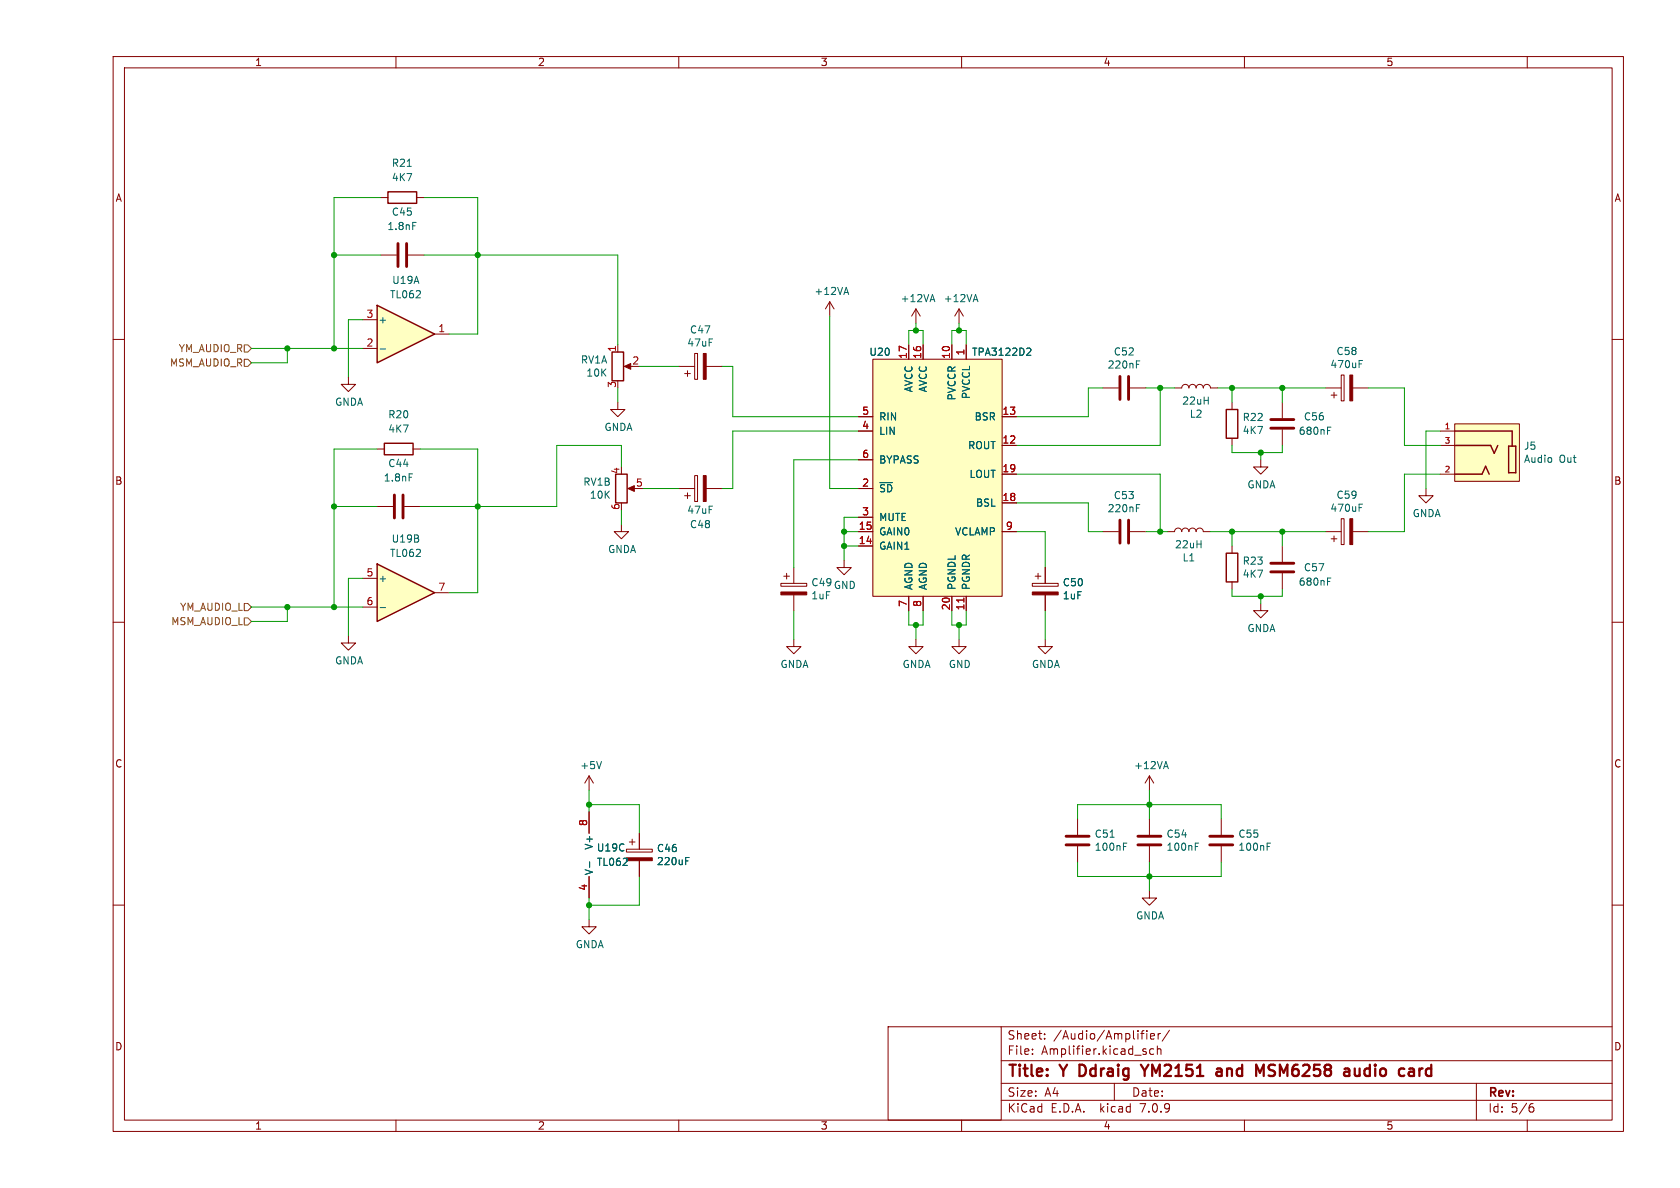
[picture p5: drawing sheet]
<svg xmlns="http://www.w3.org/2000/svg" width="297mm" height="210mm" viewBox="0 0 297 210" stroke-linecap="round" stroke-linejoin="round" font-family="sans-serif">
<g fill="none" stroke="#840000" stroke-width=".18">
<path d="M20 10h267v190h-267zM22 12h263v186h-263zM70 10v2M120 10v2M170 10v2M220 10v2M270 10v2M67.3 34.9h1.3M73.7 34.9h1.2M20 60h2M67.3 45.1h2.8M72.1 45.1h2.8"/>
<path d="M146.7 53.3l-.8 1.3M146.7 53.3v2.6M146.7 53.3l.7 1.3M161.9 54.6l-.7 1.3M161.9 54.6v2.6M161.9 54.6l.8 1.3M169.5 54.6l-.7 1.3M169.5 54.6v2.6M169.5 54.6l.8 1.3M285 60h2M61.6 66.7v1.2h1.3l-1.3 1.3-1.3-1.3h1.3M66.7 79.4h1.2"/>
<path d="M73 79.4h1.3M109.2 71.1v1.3h1.3l-1.3 1.3-1.3-1.3h1.3M109.2 61v1.2M110.7 64.8h1.1M120 64.8h2.8M121 66h1M121.5 65.5v1M122.8 62.5h.5v4.6h-.5zM124.8 64.8h2.8M151.8 73.7h2.5M151.8 76.2h2.5M154.3 63.5h22.9v41.9h-22.9z"/>
<path d="M160.7 61v2.5M163.2 61v2.5M168.3 61v2.5M170.8 61v2.5M177.2 78.7h2.5M177.2 73.7h2.5M226.7 71.1v2.8M226.7 75.9v2.8M234.3 68.6h2.8M235.3 69.9h1M235.8 69.3v1.1M237.1 66.3h.5v4.6h-.5z"/>
<path d="M239.1 68.6h2.8M254.6 78.7h2.6M254.6 76.2h2.6M257.2 74.9h11.4v10.2h-11.4zM109.9 92.7v1.3h1.2l-1.2 1.3-1.3-1.3h1.3M111.4 86.4h1M120 86.4h2.8M121 87.6h1M121.5 87.1v1M122.8 84.1h.5v4.5h-.5zM124.8 86.4h2.8M151.8 86.4h2.5"/>
<path d="M151.8 96.5h2.5M151.8 94h2.5M151.8 91.4h2.5M151.8 81.3h2.5M177.2 94h2.5M177.2 88.9h2.5M177.2 83.8h2.5M217.8 96.5v1.3M226.7 96.5v2.8M234.3 94h2.8M235.3 95.3h1M235.8 94.7v1.1"/>
<path d="M237.1 91.7h.5v4.6h-.5zM239.1 94h2.8M252.1 86.4v1.2h1.3l-1.3 1.3-1.3-1.3h1.3M254.6 83.8h2.6M20 110h2M160.7 105.4v2.6M163.2 105.4v2.6M168.3 105.4v2.6M170.8 105.4v2.6M217.8 102.9v1.2M222.9 106.7v1.3h1.3l-1.3 1.2-1.3-1.2h1.3M226.7 101.3v2.8"/>
<path d="M285 110h2M20 160h2M203.2 144.8v2.8M203.2 149.6v2.8M285 160h2M70 198v2M120 198v2M157 181.5h20v16.5h-20zM170 198v2M177 194.5h108M177 191.5h108M177 187.5h108"/>
<path d="M177 181.5h108M182.5 186.3v.1M182.5 185.5v.1M184.7 183.6v.1M184.7 182.8v.1M197 191.5v3M201.7 182.7h.5M202.1 182.2h.1M202.7 182.2v.1M202.7 182.7v1M203.4 183.2l.7-.1-.1-.3-.4-.1-.2 .2 .1 .7h.5M204 185.5l-.5-.1-.3 .3v.4l.2 .2h.6"/>
<path d="M204.6 185.5l.2-.1 .4 .1v.9M204.6 184.9v1.5M204.7 182.7v1M205.2 182.7l-.3 .1-.2 .2M206.7 182.1l-1.2 2M220 198v2M261 191.5v6.5M270 198v2M270.6 195.7h.3l.3 .3-.1 .5-.5 .1M271 195.1l-.4 .1"/>
</g>
<g fill="none" stroke="#840000" stroke-width=".4">
<path d="M191.3 188.2h-.5v2h.5M201.7 188.2l.7 1.1M202.4 189.3v.9M203 188.2l-.6 1.1M215.1 189l.2-.1 .6 .1 .1 1.2M216 189.4h-.7a.39 .39 0 0 0-.3 .4 .39 .39 0 0 0 .3 .4l.7-.1M222.7 189.6l.7-1.4v2M224.3 190.1l.7 .1M224.6 188.2a.49 .49 0 0 0-.3 .5 .49 .49 0 0 0 .3 .5M239.5 188.9l.1 1.2a.54 .54 0 0 0 .8-.1M240.4 188.9v1.3M250.9 188.9v1.3"/>
<path d="M251.5 188.9a.51 .51 0 0 0-.6 .4"/>
</g>
<path d="M70.4 43.1v4M71.9 43.1v4M224.7 74.2h4M224.7 75.7h4M224.7 99.6h4M224.7 101.1h4M201.2 149.4h4M201.2 147.8h4" fill="none" stroke="#840000" stroke-width=".51"/>
<g fill="none" stroke="#006464" stroke-width=".18">
<path d="M72 29.4h.7M73 39.3h.6M149.3 51.7h.6M149.6 50.8l.4 1.3M164.5 53h.6M164.8 52.1l.5 1.2M172.2 53h.6M172.5 52.1l.4 1.2M181.7 61.5l.4 .1 .1 .3-.7 .9h.7M234.7 76.1h.4M234.7 75.5h.6M240.3 64.3h.4"/>
<path d="M240.3 63.7h.6M240.3 89.7h.4M240.3 89.1h.6M234.7 102.8h.4M234.7 102.2h.6M211.3 149.6h.4M211.3 149h.6"/>
</g>
<g fill="#840000" stroke="#840000" stroke-width=".18">
<path d="M111 86.4l1.1-.5v1z"/>
<path d="M124.3 84.1h.5v4.5h-.5z"/>
<path d="M238.6 66.3h.5v4.6h-.5z"/>
<path d="M238.6 91.7h.5v4.6h-.5z"/>
<path d="M110.4 64.8l1.1-.5v1z"/>
<path d="M124.3 62.5h.5v4.6h-.5z"/>
</g>
<path d="M68.6 33.9h5.1v2h-5.1zM67.9 78.4h5.1v2h-5.1zM108.2 62.2h2v5.1h-2zM257.2 76.2h10.1v2.7M257.2 78.7h6.3l.7 1.4 .6-1.4M266.7 78.9h1.3v4.7h-1.3zM108.8 83.8h2.1v5.1h-2.1zM216.8 97.8h2v5.1h-2zM257.2 83.8h4.8l.6-1.4 .7 1.4" fill="none" stroke="#840000" stroke-width=".25"/>
<g fill="#ffffc2" stroke="#ffffc2" stroke-width=".18">
<path d="M154.3 63.5h22.9v41.9h-22.9z"/>
<path d="M257.2 74.9h11.4v10.2h-11.4z"/>
</g>
<path d="M170.4 105.7v.7" fill="none" stroke="#a90000" stroke-width=".18"/>
<path d="M66.7 54l10.1 5.1-10.1 5z" fill="#ffffc2"/>
<path d="M66.7 54l10.1 5.1-10.1 5zM216.8 72.4h2v5.1h-2z" fill="none" stroke="#840000" stroke-width=".25"/>
<g fill="none" stroke="#840000" stroke-width=".18">
<path d="M64.1 56.5h2.6M76.8 59.1h2.6M64.1 61.6h2.6M194.9 68.6h2.8M199.8 68.6h2.8M207.6 68.6h1.3a.64 .64 0 0 1 .6-.7 .64 .64 0 0 1 .7 .7 .64 .64 0 0 1 .6-.7 .64 .64 0 0 1 .7 .7 .64 .64 0 0 1 .6-.7 .64 .64 0 0 1 .6 .7 .64 .64 0 0 1 .7-.7 .64 .64 0 0 1 .6 .7h1.3M217.8 71.1v1.3M217.8 77.5v1.2M149.2 99.1v1.2h1.3l-1.3 1.3-1.2-1.3h1.2M194.9 94h2.8M199.8 94h2.8M206.4 94h1.2a.64 .64 0 0 1 .7-.7 .64 .64 0 0 1 .6 .7 .64 .64 0 0 1 .6-.7 .64 .64 0 0 1 .7 .7 .64 .64 0 0 1 .6-.7 .64 .64 0 0 1 .7 .7 .64 .64 0 0 1 .6-.7 .64 .64 0 0 1 .6 .7h1.3"/>
<path d="M222.9 81.3v1.3h1.3l-1.3 1.2-1.3-1.2h1.3M138 103.1h4.6v.5h-4.6zM138.6 101.9h1M139.1 101.3v1.1M140.3 113v1.3h1.3l-1.3 1.3-1.2-1.3h1.2M140.3 100.3v2.8M140.3 105.2v2.8M161.9 113v1.3h1.3l-1.3 1.3-1.2-1.3h1.2M169.5 113v1.3h1.3l-1.3 1.3-1.2-1.3h1.2M104.1 143.5v3.8M104.1 154.9v3.9M110.7 150.1h4.6v.5h-4.6z"/>
<path d="M111.3 148.8h1M111.8 148.3v1.1M113 147.3v2.8M113 152.1v2.8M203.2 157.5v1.3h1.3l-1.3 1.2-1.3-1.2h1.3"/>
</g>
<path d="M67.2 61.7h1M200.9 64.4h.4M200.9 63.8h.6M200.9 89.8h.4M200.9 89.2h.6M104.2 152.4v.9M121.2 152.2h.4M121.2 151.6h.6" fill="none" stroke="#006464" stroke-width=".18"/>
<path d="M198 66.5v4.1M199.5 66.5v4.1M198 91.9v4.1M199.5 91.9v4.1" fill="none" stroke="#840000" stroke-width=".51"/>
<g fill="#840000" stroke="#840000" stroke-width=".18">
<path d="M138 104.6h4.6v.6h-4.6z"/>
<path d="M110.7 151.6h4.6v.5h-4.6z"/>
</g>
<path d="M66.7 99.7l10.1 5.1-10.1 5.1z" fill="#ffffc2"/>
<path d="M66.7 99.7l10.1 5.1-10.1 5.1z" fill="none" stroke="#840000" stroke-width=".25"/>
<g fill="none" stroke="#840000" stroke-width=".18">
<path d="M151.8 73.7h2.5M151.8 76.2h2.5M160.7 61v2.5M163.2 61v2.5M168.3 61v2.5M170.8 61v2.5M177.2 78.7h2.5M177.2 73.7h2.5M66.7 89.5h2.8M71.5 89.5h2.8M151.8 96.5h2.5M151.8 94h2.5"/>
<path d="M151.8 86.4h2.5M151.8 91.4h2.5M151.8 81.3h2.5M177.2 94h2.5M177.2 88.9h2.5M177.2 83.8h2.5M61.6 112.4v1.3h1.3l-1.3 1.2-1.3-1.2h1.3M64.1 102.2h2.6M64.1 107.3h2.6M76.8 104.8h2.6M160.7 105.4v2.6M163.2 105.4v2.6"/>
<path d="M168.3 105.4v2.6M170.8 105.4v2.6M182.5 103.1h4.6v.5h-4.6zM183 101.9h1M183.5 101.3v1.1M184.8 113v1.3h1.3l-1.3 1.3-1.3-1.3h1.3M184.8 100.3v2.8M184.8 105.2v2.8M104.1 137.2l-.7 1.2M104.1 137.2v2.5M104.1 137.2l.8 1.2M203.2 137.2l-.8 1.2"/>
<path d="M203.2 137.2v2.5M203.2 137.2l.8 1.2M104.1 143.5v3.8M104.1 154.9v3.9M113 147.3v2.8M113 152.1v2.8M190.5 144.8v2.8M190.5 149.6v2.8M215.9 144.8v2.8M215.9 149.6v2.8M104.1 162.6v1.2h1.3l-1.3 1.3-1.2-1.3h1.2"/>
</g>
<g fill="none" stroke="#006464" stroke-width=".18">
<path d="M181.7 61.5l.4 .1 .1 .3-.7 .9h.7M72.3 83.8h.6M67.2 107.4h1M106.3 134.6l-.4 1.3M205.8 135.5h.6M206.1 134.6l.4 1.3M104.2 152.4v.9M121.2 152.2h.4M121.2 151.6h.6M196.3 148h.7M198.6 149.6h.4M198.6 149h.6"/>
<path d="M224 149.6h.4M224 149h.6"/>
</g>
<path d="M69.7 87.5v4.1M71.2 87.5v4.1M188.5 149.4h4M188.5 147.8h4M213.9 149.4h4M213.9 147.8h4" fill="none" stroke="#840000" stroke-width=".51"/>
<path d="M182.5 104.6h4.6v.6h-4.6z" fill="#840000" stroke="#840000" stroke-width=".18"/>
<path d="M43.2 61h.6l.6 .6-.6 .6h-.6zM43.2 63.5h.6l.6 .6-.6 .7h-.6zM43.2 106.7h.6l.6 .6-.6 .7h-.6zM43.2 109.2h.6l.6 .7-.6 .6h-.6z" fill="none" stroke="#725600" stroke-width=".18"/>
<g fill="none" stroke="#009600" stroke-width=".18">
<path d="M67.3 34.9h-8.2v26.7M74.9 34.9h9.6v24.2h-5.1M59.1 45.1h8.2M64.1 56.5h-2.5v10.2M74.9 45.1h34.3v15.9M146.7 55.9v30.5h5.1M161.9 57.2v1.2M169.5 57.2v1.2M44.4 61.6h19.7M50.8 61.6v2.5h-6.4M66.7 79.4h-7.6v27.9M74.3 79.4h10.2v25.4h-5.1"/>
<path d="M109.2 68.6v2.5M113 64.8h7M127.6 64.8h1.9v8.9h22.3M151.8 76.2h-22.3v10.2h-1.9M160.7 61v-2.6h2.5v2.6M168.3 61v-2.6h2.5v2.6M194.9 68.6h-2.5v5.1h-12.7M202.6 68.6h5M205.1 68.6v10.1h-25.4M215.3 68.6h19M217.8 78.7v1.3h8.9v-1.3M217.8 68.6v2.5"/>
<path d="M226.7 68.6v2.5M241.9 68.6h6.4v10.1h6.3M254.6 76.2h-2.5v10.2M59.1 89.5h7.6M109.9 82.6v-3.9h-11.5v10.8h-24.1M109.9 90.2v2.5M113.7 86.4h6.3M149.2 94h2.6M149.2 96.5h2.6M151.8 81.3h-11.5v19M151.8 91.4h-2.6v7.7M179.7 94h5.1v6.3"/>
<path d="M179.7 88.9h12.7v5.1h2.5M179.7 83.8h25.4v10.2M202.6 94h3.8M214 94h20.3M217.8 94v2.5M222.9 80v1.3M226.7 94v2.5M254.6 83.8h-6.3v10.2h-6.4M44.4 107.3h19.7M50.8 107.3v2.6h-6.4M64.1 102.2h-2.5v10.2M140.3 108v5"/>
<path d="M160.7 108v2.5h2.5v-2.5M161.9 110.5v2.5M168.3 108v2.5h2.5v-2.5M169.5 110.5v2.5M184.8 108v5M217.8 104.1v1.3h8.9v-1.3M222.9 105.4v1.3M104.1 139.7v3.8M203.2 139.7v5.1M104.1 142.2h8.9v5.1M104.1 158.8v3.8M113 154.9v5.1h-8.9"/>
<path d="M190.5 144.8v-2.6h25.4v2.6M190.5 152.4v2.5h25.4v-2.5M203.2 152.4v5.1"/>
</g>
<path d="M170.4 105.7v.7" fill="none" stroke="#a90000" stroke-width=".18"/>
<g fill="#009600" stroke="#009600" stroke-width=".18">
<circle cx="161.9" cy="58.4" r=".46"/>
<circle cx="169.5" cy="58.4" r=".46"/>
<circle cx="226.7" cy="94" r=".46"/>
<circle cx="222.9" cy="80" r=".46"/>
<circle cx="226.7" cy="68.6" r=".46"/>
<circle cx="84.5" cy="45.1" r=".46"/>
<circle cx="59.1" cy="61.6" r=".46"/>
<circle cx="50.8" cy="61.6" r=".46"/>
<circle cx="59.1" cy="45.1" r=".46"/>
<circle cx="217.8" cy="94" r=".46"/>
<circle cx="205.1" cy="68.6" r=".46"/>
<circle cx="205.1" cy="94" r=".46"/>
<circle cx="217.8" cy="68.6" r=".46"/>
<circle cx="149.2" cy="94" r=".46"/>
<circle cx="149.2" cy="96.5" r=".46"/>
<circle cx="169.5" cy="110.5" r=".46"/>
<circle cx="161.9" cy="110.5" r=".46"/>
<circle cx="104.1" cy="142.2" r=".46"/>
<circle cx="59.1" cy="89.5" r=".46"/>
<circle cx="50.8" cy="107.3" r=".46"/>
<circle cx="84.5" cy="89.5" r=".46"/>
<circle cx="59.1" cy="107.3" r=".46"/>
<circle cx="104.1" cy="160" r=".46"/>
<circle cx="203.2" cy="142.2" r=".46"/>
<circle cx="222.9" cy="105.4" r=".46"/>
<circle cx="203.2" cy="154.9" r=".46"/>
</g>
<g font-size="2.8" fill="#840000">
<text x="178" y="190.9">Title:</text>
<text x="187.7" y="190.9">Y</text>
<text x="191.7" y="190.9">Ddraig</text>
<text x="203.6" y="190.9">YM2151</text>
<text x="217.6" y="190.9">and</text>
<text x="225.3" y="190.9">MSM6258</text>
<text x="241.8" y="190.9">audio</text>
<text x="252.3" y="190.9">card</text>
</g>
<g font-size="2.1" fill="#840000">
<text x="178" y="184">Sheet:</text>
<text x="186.2" y="184">/Audio/Amplifier/</text>
<text x="178" y="186.7">File:</text>
<text x="184.1" y="186.7">Amplifier.kicad_sch</text>
<text x="178" y="196.9">KiCad</text>
<text x="178" y="194.1">Size:</text>
<text x="184.7" y="194.1">A4</text>
<text x="185.7" y="196.9">E.D.A.</text>
<text x="194.6" y="196.9">kicad</text>
<text x="200" y="194.1">Date:</text>
<text x="201.8" y="196.9">7.0.9</text>
<text x="263" y="194.3">Rev:</text>
<text x="263" y="196.9">Id:</text>
<text x="267.1" y="196.9">5/6</text>
</g>
<g font-size="1.8" fill="#840000">
<text x="45" y="11.9">1</text>
<text x="95" y="11.9">2</text>
<text x="145" y="11.9">3</text>
<text x="195" y="11.9">4</text>
<text x="245" y="11.9">5</text>
<text x="20.3" y="35.9">A</text>
<text x="285.3" y="35.9">A</text>
<text x="20.3" y="85.9">B</text>
<text x="285.3" y="85.9">B</text>
<text x="20.3" y="135.9">C</text>
<text x="285.3" y="135.9">C</text>
<text x="20.3" y="185.9">D</text>
<text x="285.3" y="185.9">D</text>
<text x="45" y="199.9">1</text>
<text x="95" y="199.9">2</text>
<text x="145" y="199.9">3</text>
<text x="195" y="199.9">4</text>
<text x="245" y="199.9">5</text>
</g>
<g font-size="1.8" fill="#006464">
<text x="69.2" y="29.7">R21</text>
<text x="69.2" y="32.2">4K7</text>
<text x="68.4" y="40.9">1.8nF</text>
<text x="69.2" y="38.3">C45</text>
<text x="68.8" y="52.9">TL062</text>
<text x="69.2" y="50.4">U19A</text>
<text x="143.9" y="52.3">+12VA</text>
<text x="159.1" y="53.6">+12VA</text>
<text x="166.7" y="53.6">+12VA</text>
<text x="66.8" y="57.4">+</text>
<text x="121.9" y="59.2">C47</text>
<text x="102.6" y="64.5">RV1A</text>
<text x="121.4" y="61.5">47uF</text>
<text x="153.6" y="63.1">U20</text>
<text x="171.7" y="63.1">TPA3122D2</text>
<text x="195.7" y="65.4">220nF</text>
<text x="196.8" y="63">C52</text>
<text x="235.1" y="65.3">470uF</text>
<text x="236.2" y="63">C58</text>
<text x="59.1" y="71.9">GNDA</text>
<text x="103.6" y="66.8">10K</text>
<text x="161.5" y="69.4" transform="rotate(-90 161.5 69.4)">AVCC</text>
<text x="164.1" y="69.4" transform="rotate(-90 164.1 69.4)">AVCC</text>
<text x="169.1" y="70.9" transform="rotate(-90 169.1 70.9)">PVCCR</text>
<text x="171.7" y="70.6" transform="rotate(-90 171.7 70.6)">PVCCL</text>
<text x="208.9" y="71.7">22uH</text>
<text x="68.5" y="74.1">R20</text>
<text x="68.5" y="76.7">4K7</text>
<text x="106.8" y="76.4">GNDA</text>
<text x="155.3" y="77.1">LIN</text>
<text x="155.3" y="74.5">RIN</text>
<text x="172.2" y="74.5">BSR</text>
<text x="210.2" y="74">L2</text>
<text x="219.6" y="74.6">R22</text>
<text x="219.6" y="76.9">4K7</text>
<text x="229.5" y="77.1">680nF</text>
<text x="230.4" y="74.5">C56</text>
<text x="68.5" y="82.8">C44</text>
<text x="155.3" y="82.1">BYPASS</text>
<text x="171" y="79.6">ROUT</text>
<text x="269.3" y="79.7">J5</text>
<text x="269.3" y="82">Audio</text>
<text x="275.6" y="82">Out</text>
<text x="67.8" y="85.3">1.8nF</text>
<text x="103" y="86.1">RV1B</text>
<text x="104.2" y="88.4">10K</text>
<text x="155.3" y="87.2">~{SD}</text>
<text x="171.3" y="84.7">LOUT</text>
<text x="172.4" y="89.8">BSL</text>
<text x="196.8" y="88.4">C53</text>
<text x="220.4" y="86.5">GNDA</text>
<text x="236.2" y="88.4">C59</text>
<text x="121.4" y="91">47uF</text>
<text x="121.9" y="93.6">C48</text>
<text x="155.3" y="94.8">GAIN0</text>
<text x="155.3" y="92.3">MUTE</text>
<text x="168.7" y="94.8">VCLAMP</text>
<text x="195.7" y="90.8">220nF</text>
<text x="235.1" y="90.7">470uF</text>
<text x="249.6" y="91.6">GNDA</text>
<text x="68.8" y="98.7">TL062</text>
<text x="69.1" y="96.1">U19B</text>
<text x="107.4" y="98">GNDA</text>
<text x="155.3" y="97.4">GAIN1</text>
<text x="207.6" y="97.1">22uH</text>
<text x="209" y="99.4">L1</text>
<text x="219.6" y="100">R23</text>
<text x="230.4" y="101.2">C57</text>
<text x="66.8" y="103.1">+</text>
<text x="143.3" y="106.1">1uF</text>
<text x="143.3" y="103.8">C49</text>
<text x="147.3" y="104.3">GND</text>
<text x="161.5" y="104.4" transform="rotate(-90 161.5 104.4)">AGND</text>
<text x="164.1" y="104.4" transform="rotate(-90 164.1 104.4)">AGND</text>
<text x="169.1" y="104.4" transform="rotate(-90 169.1 104.4)">PGNDL</text>
<text x="171.7" y="104.4" transform="rotate(-90 171.7 104.4)">PGNDR</text>
<text x="187.8" y="106.1">1uF</text>
<text x="187.8" y="103.8">C50</text>
<text x="219.6" y="102.3">4K7</text>
<text x="229.5" y="103.7">680nF</text>
<text x="220.4" y="111.9">GNDA</text>
<text x="59.1" y="117.7">GNDA</text>
<text x="137.9" y="118.3">GNDA</text>
<text x="159.5" y="118.3">GNDA</text>
<text x="167.6" y="118.3">GND</text>
<text x="182.3" y="118.3">GNDA</text>
<text x="102.5" y="136.2">+5V</text>
<text x="200.4" y="136.2">+12VA</text>
<text x="193.4" y="148.3">C51</text>
<text x="206.1" y="148.3">C54</text>
<text x="218.8" y="148.3">C55</text>
<text x="105" y="154.8" transform="rotate(-90 105 154.8)">V-</text>
<text x="105" y="150.3" transform="rotate(-90 105 150.3)">V+</text>
<text x="105.4" y="150.7">U19C</text>
<text x="105.4" y="153.3">TL062</text>
<text x="116" y="153.1">220uF</text>
<text x="116" y="150.8">C46</text>
<text x="193.4" y="150.6">100nF</text>
<text x="206.1" y="150.6">100nF</text>
<text x="218.8" y="150.6">100nF</text>
<text x="101.7" y="167.8">GNDA</text>
<text x="200.7" y="162.7">GNDA</text>
</g>
<g font-size="1.8" fill="#a90000">
<text x="64.7" y="56.3">3</text>
<text x="77.4" y="58.8">1</text>
<text x="64.7" y="61.3">2</text>
<text x="109" y="62.3" transform="rotate(-90 109 62.3)">1</text>
<text x="111.7" y="64.5">2</text>
<text x="160.4" y="63.5" transform="rotate(-90 160.4 63.5)">17</text>
<text x="162.9" y="63.5" transform="rotate(-90 162.9 63.5)">16</text>
<text x="168" y="63.5" transform="rotate(-90 168 63.5)">10</text>
<text x="170.6" y="62.9" transform="rotate(-90 170.6 62.9)">1</text>
<text x="109" y="68.7" transform="rotate(-90 109 68.7)">3</text>
<text x="152.3" y="75.9">4</text>
<text x="152.3" y="73.4">5</text>
<text x="177.1" y="73.4">13</text>
<text x="109.6" y="83.9" transform="rotate(-90 109.6 83.9)">4</text>
<text x="152.3" y="81">6</text>
<text x="177.1" y="78.5">12</text>
<text x="177.1" y="83.6">19</text>
<text x="112.3" y="86.1">5</text>
<text x="152.3" y="86.1">2</text>
<text x="177.1" y="88.6">18</text>
<text x="109.6" y="90.2" transform="rotate(-90 109.6 90.2)">6</text>
<text x="151.7" y="93.7">15</text>
<text x="152.3" y="91.2">3</text>
<text x="177.7" y="93.7">9</text>
<text x="64.7" y="102">5</text>
<text x="151.7" y="96.3">14</text>
<text x="64.7" y="107.1">6</text>
<text x="77.4" y="104.5">7</text>
<text x="160.4" y="107.4" transform="rotate(-90 160.4 107.4)">7</text>
<text x="162.9" y="107.4" transform="rotate(-90 162.9 107.4)">8</text>
<text x="168" y="108" transform="rotate(-90 168 108)">20</text>
<text x="170.6" y="108" transform="rotate(-90 170.6 108)">11</text>
<text x="103.9" y="146.1" transform="rotate(-90 103.9 146.1)">8</text>
<text x="103.9" y="157.6" transform="rotate(-90 103.9 157.6)">4</text>
</g>
<g font-size="1.8" fill="#725600">
<text x="29.9" y="65">MSM_AUDIO_R</text>
<text x="31.5" y="62.5">YM_AUDIO_R</text>
<text x="30.2" y="110.7">MSM_AUDIO_L</text>
<text x="31.7" y="108.2">YM_AUDIO_L</text>
</g>
<g font-size="1.4" fill="#a90000">
<text x="255.3" y="75.9">1</text>
<text x="255.3" y="83.6">2</text>
<text x="255.3" y="78.5">3</text>
</g>
</svg>
